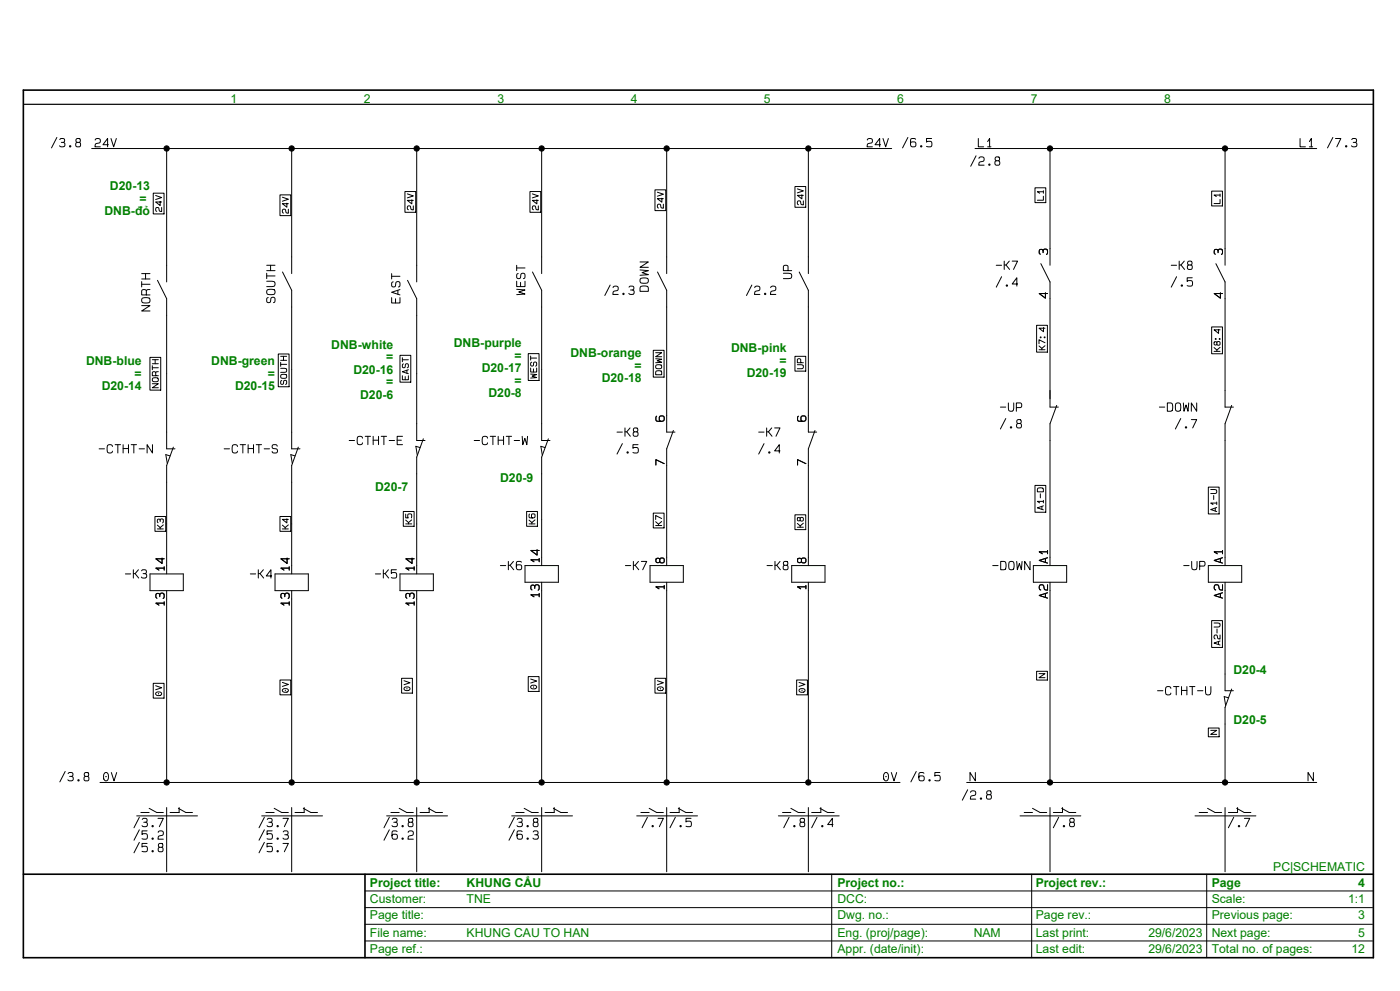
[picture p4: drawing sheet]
<svg xmlns="http://www.w3.org/2000/svg" width="420mm" height="297mm" viewBox="0 0 420 297" stroke-linecap="round" stroke-linejoin="round" font-family="sans-serif">
<path d="M7 27h405v260h-405zM7 262h405M109.5 262v25" fill="none" stroke="#000" stroke-width=".49"/>
<g fill="none" stroke="#000" stroke-width=".3">
<path d="M17.1 41.2l-1.6 3.1M17.9 41.8l.4-.3 1 .2-.1 .9-.8 .1M18.9 42.7l.6 .4-.3 .8a1.13 1.13 0 0 1-1.3-.2M23.2 42.7l-.4 .2v.9l.3 .2h.7l.3-.2 .1-.7-.5-.4M27.5 44.5h240M28.6 42a.8 .8 0 0 1 1.2-.4 .8 .8 0 0 1 0 1.2l-1 .3-.3 .9h1.6M32.5 43.4h-1.6l1.4-1.9v2.5M33.3 41.5l.8 2.5 .8-2.5M46 57.9h3.2v6.2h-3.2zM46.7 58.6l1.8 .6-1.8 .6M50 44.5v40M84 58.4h3.2v6.2h-3.2z"/>
<path d="M84.7 59.1l1.8 .6-1.8 .6M87.5 44.5v37.5M121.5 57.4h3.2v6.2h-3.2zM122.2 58.1l1.8 .6-1.8 .6M123.5 59.9v1.2l-1.3-1.1h1.8M125 44.5v40M159 57.4h3.2v6.2h-3.2zM159.7 58.1l1.8 .6-1.8 .6M161.1 59.9v1.2l-1.4-1.1h1.8M162.5 44.5v37.5M196.5 56.9h3.2v6.2h-3.2zM197.2 57.6l1.8 .6-1.8 .6"/>
<path d="M198.6 59.4v1.2l-1.4-1.1h1.8M200 44.5v37.5M238.5 55.9h3.2v6.2h-3.2zM239.2 56.6l1.8 .6-1.8 .6M240.6 58.4v1.2l-1.4-1.1h1.8M242.5 44.5v37.5M260.2 42a.8 .8 0 0 1 1.2-.4 .8 .8 0 0 1 .1 1.2l-1.1 .3-.3 .9h1.6M264.1 43.4h-1.6l1.4-1.9v2.5M264.9 41.5l.8 2.5 .8-2.5M272.4 41.2l-1.6 3.1M274.7 41.7l-.4-.2-1 .1a2.66 2.66 0 0 0 0 2.2l.4 .2 .9-.1 .2-.9-.5-.5-1 .1-.1 .4M279.5 41.5h-1.5v1.1l.4-.2h.7l.4 .2v1.2a1.22 1.22 0 0 1-1.5 .1"/>
<path d="M292.5 44.5h102.5M292.8 46.7l-1.6 3.1M293.5 41.5v2.5h1.6M293.7 47.5a.8 .8 0 0 1 1.2-.4 .8 .8 0 0 1 .1 1.2l-1.1 .3-.3 .9h1.6M296.3 42.4l.6-.9v2.5M296.3 44h1M298.9 48.2l-.4 .2v.9l.4 .2h.7l.3-.2v-.7l-.4-.4M310.5 56.3h3.2v4.4h-3.2zM313 58.8v1.2h-1.8M313 57.5h-1.8l.7 .4M313 57.2v.7M315 44.5v35"/>
<path d="M363.5 57.3h3.2v4.4h-3.2zM366 59.8v1.2h-1.8M366 58.5h-1.8l.7 .4M366 58.1v.8M367.5 44.5v35M390 41.5v2.5h1.6M392.8 42.4l.6-.9v2.5M392.8 44h1M399.9 41.2l-1.6 3.1M400.6 41.5h1.7l-1.3 2.5M405.5 41.8l.3-.3 1.1 .2-.1 .9-.8 .1M406.5 42.7l.6 .4-.3 .8a1.13 1.13 0 0 1-1.4-.2"/>
<path d="M48 60.4v1.2l-1.3-1.1h1.8M48.5 62.2v1.2l-.7-.2-.2-.8a.59 .59 0 0 0-.9 .1 .59 .59 0 0 0 .3 .9M80 79.5h2.5M81.2 79.5v1.6M86.1 60.9v1.2l-1.4-1.1h1.8M86.5 62.7v1.2l-.7-.2-.1-.8a.59 .59 0 0 0-1 .1 .59 .59 0 0 0 .3 .9M124 61.7v1.2l-.7-.2-.2-.8a.59 .59 0 0 0-.9 .1 .59 .59 0 0 0 .3 .9M155 79.5v1.6M161.5 61.7v1.2l-.7-.2-.1-.8a.59 .59 0 0 0-1 .1 .59 .59 0 0 0 .3 .9M192 78.5h2.5l-2.5 1.6h2.5M199 61.2v1.2l-.7-.2-.1-.8a.59 .59 0 0 0-1 .1 .59 .59 0 0 0 .3 .9M241 60.2v1.2l-.7-.2-.1-.8a.59 .59 0 0 0-1 .1 .59 .59 0 0 0 .3 .9"/>
<path d="M298.9 79.5h1.6M301.3 78.3v2.5M301.3 79.4h.5l1.1 1.4M302.8 78.3l-1 1.1M303.7 78.3h1.6l-1.2 2.5M312.3 79l2.7 5.5v37.5h2.5M312.9 75.7v-.8l-.9-.1-.2 1.1 .3 .3M312.9 75.2l.5-.5 .8 .2a1.13 1.13 0 0 1-.3 1.4M351.4 79.5h1.6M353.8 78.3v2.5M353.8 79.4h.5l1.1 1.4M355.3 78.3l-1 1.1"/>
<path d="M356.7 79.4l-.4 .3v.8l.3 .3h.7l.3-.3 .1-.6-.5-.5M364.8 79l2.7 5.5v37.5h2.5M365.4 75.7v-.8l-.9-.1-.2 1.1 .3 .3M365.4 75.2l.5-.5 .8 .2a1.13 1.13 0 0 1-.3 1.4M42.5 91.6h2.5l-2.5 1.6h2.5M42.5 84.4v1.6M42.5 85.2h2.5M42.5 83.6h2.5M42.5 82h2.5M42.7 89.3h1.8l.5 .5a.71 .71 0 0 1-.5 .9h-1.5a.85 .85 0 0 1-.3-1.4zM43.7 82v1.6M43.9 88.4l-.1-1.4-.4-.2-.7 .1-.2 .3v1.2h2.5"/>
<path d="M45 86.8l-.9 .1-.2 .3M47.2 84l2.8 5.5v45h2.5M80 84.3l2 .1 .5 .5a.71 .71 0 0 1-.5 .9l-2 .1M80 81.9v1.6M80 82.7h2.5M80 81.1h2.5M80.2 86.8h1.8l.5 .5a.71 .71 0 0 1-.5 .9h-1.5a.85 .85 0 0 1-.3-1.4zM80.5 89.2l-.5 .4 .1 .9 .4 .2 .6-.2 .4-1.3 .5-.1 .4 .2 .1 .9-.5 .5M84.8 81.5l2.7 5.5v47.5h2.5M117.5 89.2v1.6h2.5v-1.6M117.5 82v1.6M117.5 82.8h2.5"/>
<path d="M118 84.5l-.5 .4 .1 .9 .4 .2 .6-.2 .4-1.3 .5-.1 .4 .2 .1 .9-.5 .5M118.7 89.5v1.3M119.4 87v1.2M120 86.8l-2.5 .8 2.5 .8M122.3 84l2.7 5.5v42.5h2.5M155 86.7l2.5 .2-1.9 .6 1.9 .6-2.5 .2M155 84.3v1.6h2.5v-1.6M155 80.3h2.5M155.5 82l-.5 .4 .1 .9 .4 .2 .6-.2 .4-1.3 .5-.1 .4 .2 .1 .9-.5 .5M156.2 84.6v1.3M159.7 81.5l2.8 5.5v45h2.5M183 85.4l-1.6 3.2"/>
<path d="M183.9 86.2a.8 .8 0 0 1 1.2-.4 .8 .8 0 0 1 .1 1.3l-1.1 .2-.2 .9h1.6M188.7 86.1l.3-.4 1.1 .3-.1 .8-.8 .1M189.7 86.9l.5 .5-.2 .8a1.13 1.13 0 0 1-1.4-.3M192 80.9l2.5 .2-1.9 .6 1.9 .6-2.5 .2M192.2 85.9h2.1l.2 .4v1h-2.5v-1zM192.2 83.4h1.8l.5 .5a.71 .71 0 0 1-.5 .9h-1.5a.85 .85 0 0 1-.3-1.4zM197.3 81.5l2.7 5.5v42.5h2.5M225.6 85.4l-1.7 3.2M226.4 86.2a.8 .8 0 0 1 1.2-.4 .8 .8 0 0 1 .1 1.3l-1.1 .2-.2 .9h1.6M231.2 86.2a.8 .8 0 0 1 1.2-.4 .8 .8 0 0 1 .1 1.3l-1.1 .2-.3 .9h1.6M235 81.9l2 .1 .5 .5a.71 .71 0 0 1-.5 .9l-2 .1M236.4 81.1l-.1-1.4-.4-.2-.7 .1-.2 .3v1.2h2.5"/>
<path d="M239.8 81.5l2.7 5.5v42.5h2.5M300.5 82.9l-1.6 3.2M305.3 85.1h-1.6l1.4-1.9v2.5M311 97.5h3.2v8h-3.2zM313.1 98.2v1.2l-1.4-1h1.8M313.6 87.8v1.6l-1.8-1.4h2.5M353 82.9l-1.6 3.2M357.7 83.2h-1.5v1.1l.4-.2h.7l.4 .2v1.2a1.22 1.22 0 0 1-1.5 .1M363.5 98h3.2v8h-3.2zM365.6 98.7v1.2l-1.4-1.1h1.8M366.1 87.8v1.6l-1.8-1.4h2.5M45 107.1h3.2v9.8h-3.2z"/>
<path d="M45.7 115h1.8l-1.8 1.2h1.8M45.7 109.6v1.2M45.7 110.2h1.8M45.7 109h1.8M45.7 107.8h1.8M45.9 113.3a.96 .96 0 0 1 1-.2 .96 .96 0 0 1 .6 .9 1.1 1.1 0 0 1-1.8 0zM46.5 107.8v1.2M46.7 112.6v-1.1h-.9l-.1 1.1h1.8M47.5 111.4l-.6 .1-.2 .2M83.5 106.1h3.2v9.8h-3.2zM84.2 110.4h1.1a.61 .61 0 0 1 .7 .6 .61 .61 0 0 1-.7 .6h-1.1M84.2 108.6v1.2"/>
<path d="M84.2 109.2h1.8M84.2 108h1.8M84.2 106.8h1.8M84.4 112.3a.96 .96 0 0 1 1-.2 .96 .96 0 0 1 .6 .8 1.1 1.1 0 0 1-1.8 0zM84.5 114l-.3 .3v.6l.3 .3 .5-.2 .3-1 .6 .1 .1 .7-.3 .4M85 106.8v1.2M120 106.5h3.2v8h-3.2zM120.7 112.6v1.2h1.8v-1.2M120.7 107.2v1.2M120.7 107.8h1.8M121.1 109.1l-.4 .3v.5l.4 .3 .4-.1 .3-1 .6 .1 .1 .7-.3 .3M121.6 112.9v.9"/>
<path d="M122.1 111v.9M122.5 110.8l-1.8 .6 1.8 .6M158.5 106h3.2v8h-3.2zM159.2 112.1l1.8 .1-1.4 .5 1.4 .5-1.8 .1M159.2 110.3v1.2h1.8v-1.2M159.2 106.7v1.2M159.2 107.3h1.8M159.5 108.6l-.3 .3v.5l.3 .3 .5-.1 .3-1h.6l.1 .7-.3 .4M160 110.6v.9M196 105h3.2v8h-3.2zM196.7 107.5l1.8 .2-1.4 .4 1.4 .5-1.8 .1M196.7 105.7h1.8l-1.8 1.2h1.8"/>
<path d="M196.9 111.2h1.4l.2 1.1h-1.8zM196.9 109.4a.96 .96 0 0 1 1-.2 .96 .96 0 0 1 .6 .9 1.1 1.1 0 0 1-1.8 0zM238.5 106.8h3.2v4.4h-3.2zM239.2 109.3h1.1a.61 .61 0 0 1 .7 .6 .61 .61 0 0 1-.7 .6h-1.1M240.2 108.7v-1h-.9l-.1 1h1.8M311.7 104.8h1.8M311.7 103.7l.8 .7M313.5 103.6l-1 .8v.4M313.5 102.7l-1.8-.9v1.2M364.2 105.3h1.8M364.2 104.2l.9 .7M365.1 102.7l.3-.3h.4l.2 .3-.2 .7h-.6l-.1-.3"/>
<path d="M366 104.1l-.9 .8v.4M29.7 134.5h1.6M33.7 133.8a.83 .83 0 0 0-.9-.5 .83 .83 0 0 0-.7 .9v.6a.83 .83 0 0 0 .7 1 .83 .83 0 0 0 .9-.6M34.5 133.3h1.7M35.3 133.3v2.5M36.9 133.3v2.5M36.9 134.4h1.6M38.5 133.3v2.5M39.3 133.3h1.7M40.2 133.3v2.5M41.7 134.5h1.6M45.7 133.3v2.5l-1.6-2.5v2.5"/>
<path d="M51 136.6l-1.3-.4 .5 2.7M52 134l-2 5.5v32.5M67.2 134.5h1.7M71.2 133.8a.83 .83 0 0 0-.9-.5 .83 .83 0 0 0-.7 .9v.6a.83 .83 0 0 0 .7 1 .83 .83 0 0 0 .9-.6M72.1 133.3h1.6M72.9 133.3v2.5M74.4 133.3v2.5M74.4 134.4h1.7M76.1 133.3v2.5M76.9 133.3h1.6M77.7 133.3v2.5M79.2 134.5h1.7"/>
<path d="M83.2 133.7l-.4-.4-1 .1-.2 .3 .2 .7 1.4 .3v.6l-.2 .4-.9 .1-.5-.5M88.5 136.6l-1.3-.4 .5 2.7M89.5 134l-2 5.5v32.5M104.8 132h1.6M108.8 131.3a.83 .83 0 0 0-1-.5 .83 .83 0 0 0-.7 .9v.6a.83 .83 0 0 0 .7 1 .83 .83 0 0 0 1-.6M109.6 130.8h1.6M110.4 130.8v2.5M112 130.8v2.5M112 131.9h1.6M113.6 130.8v2.5M114.4 130.8h1.6M115.2 130.8v2.5"/>
<path d="M116.8 132h1.6M119.1 131.9h1.3M120.8 130.8h-1.7v2.5h1.7M126 134.1l-1.2-.3 .4 2.6M127 131.5l-2 5.5v35M142.3 132h1.6M146.3 131.3a.83 .83 0 0 0-1-.5 .83 .83 0 0 0-.6 .9v.6a.83 .83 0 0 0 .6 1 .83 .83 0 0 0 1-.6M147.1 130.8h1.6M147.9 130.8v2.5M149.5 130.8v2.5M149.5 131.9h1.6M151.1 130.8v2.5"/>
<path d="M151.9 130.8h1.6M152.7 130.8v2.5M154.3 132h1.6M156.7 130.8l.1 2.5 .7-1.9 .6 1.9 .2-2.5M163.5 134.1l-1.2-.3 .4 2.6M164.5 131.5l-2 5.5v32.5M185.1 129.5h1.6M186.7 132.9l-1.6 3.2M187.5 128.2v2.5M187.5 129.4h.5l1.1 1.3M189 128.2l-1 1.2M190.4 129.4l-.4 .2v.9l.4 .2h.6l.3-.2 .1-.6-.5-.5"/>
<path d="M191.4 133.3h-1.5v1.1l.5-.3h.6l.4 .3v1.1a1.22 1.22 0 0 1-1.5 .1M197 124.7l-.2 .4v1a2.66 2.66 0 0 0 2.2 0l.3-.4-.1-.8-1-.2-.4 .4 .1 1 .3 .2M199.3 139l-2.5-1.2v1.6M202 129l-2 5.5v35M227.6 129.5h1.6M229.2 132.9l-1.6 3.2M230 128.2v2.5M230 129.4h.5l1.1 1.3M231.5 128.2l-1 1.2M232.4 128.2h1.6l-1.2 2.5M234 135.1h-1.6l1.4-1.8v2.5M239.5 124.7l-.2 .4 .1 1a2.66 2.66 0 0 0 2.1 0l.3-.4-.1-.8-1-.2-.4 .4 .1 1 .3 .2"/>
<path d="M241.8 139l-2.5-1.2v1.6M244.5 129l-2 5.5v35M300.1 122h1.6M301.7 125.4l-1.6 3.2M302.5 120.8l.1 2a.79 .79 0 0 0 .7 .5 .79 .79 0 0 0 .7-.5l.1-2M304.9 122.2l1.4-.1 .2-.4-.1-.7-.3-.2h-1.2v2.5M305.4 126.9l-.4 .2v.9l.4 .2h.6l.4-.2v-.6l-.4-.5M317 121.5l-2 5.5v42.5M347.8 122h1.6M350.2 120.8h1l.5 .2 .1 1.3-.3 .9-1.3 .1zM352.7 121l.5-.2 .9 .2v1.8l-.5 .5a.71 .71 0 0 1-.9-.5zM354.2 125.4l-1.6 3.2"/>
<path d="M355 120.8l.2 2.5 .6-1.9 .6 1.9 .2-2.5M357.4 125.8h1.6l-1.2 2.4M359 120.8v2.5l-1.6-2.5v2.5M369.5 121.5l-2 5.5v42.5M46.5 154.8h3.2v4.4h-3.2zM47.2 158.5h1.8M47.2 157.4l.8 .7M48 156.3v-.6l-.6-.1-.2 .8 .2 .3M48 155.9l.2-.3h.6l.2 .7-.2 .4M49 157.3l-1 .8v.4M84 154.8h3.2v4.4h-3.2zM84.7 158.5h1.8"/>
<path d="M84.7 157.4l.9 .7M86.1 155.5v1.2l-1.4-1h1.8M86.5 157.3l-.9 .8v.4M121 153.3h3.2v4.4h-3.2zM121.7 157h1.8M121.7 155.9l.9 .7M121.7 154.1v1.1h.8l-.2-.8 .4-.4 .7 .2v1M123.5 155.8l-.9 .8v.4M158 153.3h3.2v4.4h-3.2zM158.7 157h1.8M158.7 155.9l.9 .7M158.9 154.1l-.2 .8 .5 .3 1.2-.2v-.8h-.9v.9l.3 .1"/>
<path d="M160.5 155.8l-.9 .8v.4M196 153.8h3.2v4.4h-3.2zM196.7 157.5h1.8M196.7 156.4l.8 .7M198.5 156.3l-1 .8v.4M198.5 155.4l-1.8-.9v1.2M238.5 154.3h3.2v4.4h-3.2zM239.2 158h1.8M239.2 156.9l.9 .7M240.1 155.4l.1-.3h.6l.2 .8-.6 .3-.3-.4M241 156.8l-.9 .8v.4M310.5 145.5h3.2v8h-3.2z"/>
<path d="M311.4 146.3h1.4l.2 1.1h-1.8zM312.1 148v1.2M312.6 151.7v1M313 151.6l-1.8 .6 1.8 .6M313 150.3h-1.8l.7 .4M313 149.9v.8M362.5 146h3.2v8h-3.2zM363.2 146.7h1.1a.61 .61 0 0 1 .7 .6 .61 .61 0 0 1-.7 .6h-1.1M364.1 148.5v1.2M364.6 152.3v.9M365 152.1l-1.8 .6 1.8 .6M365 150.8h-1.8l.7 .4"/>
<path d="M365 150.5v.7M37.6 172h1.6M40 170.8v2.4M40 171.9h.5l1.1 1.3M41.5 170.8l-1 1.1M42.5 171.1l.3-.3 1.1 .2-.2 .9h-.8M43.5 171.9l.5 .5-.3 .8a1.13 1.13 0 0 1-1.3-.3M45 172h10v5h-10zM47.9 178.8v-.8l-.9-.1-.2 1.1 .3 .3M47.9 178.3l.5-.5 .8 .2a1.13 1.13 0 0 1-.3 1.4M48.6 167.3v1.6l-1.8-1.4h2.5M49.3 170.3h-2.5l.9 .6"/>
<path d="M49.3 169.9v1M50 177v57.5M75.1 172h1.6M77.5 170.8v2.4M77.5 171.9h.5l1.1 1.3M79 170.8l-1 1.1M81.5 172.6h-1.6l1.4-1.8v2.4M82.5 172h10v5h-10zM85.4 178.8v-.8l-.9-.1-.2 1.1 .3 .3M85.4 178.3l.5-.5 .8 .2a1.13 1.13 0 0 1-.3 1.4M86.1 167.3v1.6l-1.8-1.4h2.5M86.8 170.3h-2.5l.9 .6"/>
<path d="M86.8 169.9v1M87.5 177v57.5M112.6 172h1.6M115 170.8v2.4M115 171.9h.5l1.1 1.3M116.5 170.8l-1 1.1M118.9 170.8h-1.5v1.1l.5-.3h.6l.4 .3v1.1a1.22 1.22 0 0 1-1.5 .1M120 172h10v5h-10zM122.9 178.8v-.8l-.9-.1-.2 1.1 .3 .3M122.9 178.3l.5-.5 .8 .2a1.13 1.13 0 0 1-.3 1.4M123.6 167.3v1.6l-1.8-1.4h2.4M124.2 170.3h-2.4l.9 .6"/>
<path d="M124.2 169.9v1M125 177v57.5M150.1 169.5h1.6M152.5 168.3v2.5M152.5 169.4h.5l1.1 1.4M154 168.3l-1 1.1M156.4 168.5l-.4-.2h-.9a2.66 2.66 0 0 0-.1 2.2l.4 .3 .9-.1 .2-1-.5-.4-.9 .1-.2 .3M157.5 169.5h10v5h-10zM160.4 176.3v-.8l-.9-.1-.2 1.1 .3 .3M160.4 175.8l.5-.5 .8 .2a1.13 1.13 0 0 1-.3 1.4M161.1 164.8v1.6l-1.8-1.4h2.5M161.8 167.8h-2.5l.9 .6"/>
<path d="M161.8 167.4v1M161.8 178.3h-2.5l.9 .6M161.8 177.9v1M162.5 174.5v60M187.6 169.5h1.6M190 168.3v2.5M190 169.4h.5l1.1 1.4M191.5 168.3l-1 1.1M192.4 168.3h1.6l-1.2 2.5M195 169.5h10v5h-10zM197.9 167.7l.5-.5 .6 .1 .3 .3v.7l-.3 .3h-.8l-.3-.4M199.3 175.9h-2.5l.9 .6"/>
<path d="M199.3 175.5v1M200 174.5v60M230.1 169.5h1.6M232.5 168.3v2.5M232.5 169.4h.5l1.1 1.4M234 168.3l-1 1.1M235.4 169.4l-.4 .3v.8l.4 .3h.6l.3-.3 .1-.6-.5-.5M237.5 169.5h10v5h-10zM240.4 167.7l.5-.5 .6 .1 .3 .3v.7l-.3 .3h-.8l-.3-.4M241.8 175.9h-2.5l.9 .6M241.8 175.5v1M242.5 174.5v60"/>
<path d="M297.8 169.5h1.6M300.2 168.3h1l.5 .2 .1 1.3-.3 .9-1.3 .1zM302.7 168.5l.5-.2 .9 .2v1.8l-.5 .5a.71 .71 0 0 1-.9-.5zM305 168.3l.2 2.5 .6-1.9 .6 1.9 .2-2.5M309 168.3v2.5l-1.6-2.5v2.5M310 169.5h10v5h-10zM313.6 167.4v1.2M313.6 177.9v1.2M314.3 167.2l-2.5 .8 2.5 .8M314.3 165.4h-2.5l.9 .6M314.3 165v1M314.3 177.7l-2.5 .8 2.5 .8"/>
<path d="M314.3 175.3v1.6l-1-.3-.4-1.3a.82 .82 0 0 0-1.1 .4 .82 .82 0 0 0 .4 1.1M315 174.5v60M355.1 169.5h1.6M357.5 168.3l.1 2a.79 .79 0 0 0 .7 .5 .79 .79 0 0 0 .7-.5l.1-2M359.9 169.7l1.4-.1 .2-.4-.1-.7-.3-.2h-1.2v2.5M362.5 169.5h10v5h-10zM366.1 167.4v1.2M366.1 177.9v1.2M366.8 167.2l-2.5 .8 2.5 .8M366.8 165.4h-2.5l.9 .6M366.8 165v1M366.8 177.7l-2.5 .8 2.5 .8"/>
<path d="M366.8 175.3v1.6l-1-.3-.4-1.3a.82 .82 0 0 0-1.1 .4 .82 .82 0 0 0 .4 1.1M367.5 174.5v32.5h2.5M49.3 180.8h-2.5l.9 .6M49.3 180.4v1M86.8 180.8h-2.5l.9 .6M86.8 180.4v1M124.2 180.8h-2.4l.9 .6M124.2 180.4v1M363.5 186h3.2v8h-3.2zM364.2 186.7h1.1a.61 .61 0 0 1 .7 .6 .61 .61 0 0 1-.7 .6h-1.1M365.1 188.5v1.2M365.6 192.3v.9"/>
<path d="M366 192.1l-1.8 .6 1.8 .6M366 190.3v1.2l-.7-.2-.1-.8a.59 .59 0 0 0-1 .1 .59 .59 0 0 0 .4 .9M46 204.8h3.2v4.4h-3.2zM46.7 205.5l1.8 .6-1.8 .6M46.8 207.7a.9 .9 0 0 1 1-.4 .9 .9 0 0 1 .6 .9 .9 .9 0 0 1-1 .4 .9 .9 0 0 1-.6-.9zM47.6 207.8v.2M84 203.8h3.2v4.4h-3.2zM84.7 204.5l1.8 .6-1.8 .6M84.8 206.7a.9 .9 0 0 1 1-.4 .9 .9 0 0 1 .6 .9 .9 .9 0 0 1-1 .4 .9 .9 0 0 1-.6-.9zM85.6 206.8v.2M120.5 203.3h3.2v4.4h-3.2zM121.2 204l1.8 .6-1.8 .6"/>
<path d="M121.3 206.2a.9 .9 0 0 1 1-.4 .9 .9 0 0 1 .6 .9 .9 .9 0 0 1-1 .4 .9 .9 0 0 1-.6-.9zM122.1 206.3v.2M158.5 202.8h3.2v4.4h-3.2zM159.2 203.5l1.8 .6-1.8 .6M159.3 205.7a.9 .9 0 0 1 1-.5 .9 .9 0 0 1 .6 .9 .9 .9 0 0 1-1 .5 .9 .9 0 0 1-.6-.9zM160.1 205.8v.2M196.5 203.3h3.2v4.4h-3.2zM197.2 204l1.8 .6-1.8 .6M197.3 206.2a.9 .9 0 0 1 1-.4 .9 .9 0 0 1 .6 .9 .9 .9 0 0 1-1 .4 .9 .9 0 0 1-.6-.9zM198.1 206.3v.2M239 203.8h3.2v4.4h-3.2zM239.7 204.5l1.8 .6-1.8 .6"/>
<path d="M239.8 206.7a.9 .9 0 0 1 1-.4 .9 .9 0 0 1 .6 .9 .9 .9 0 0 1-1 .4 .9 .9 0 0 1-.6-.9zM240.6 206.8v.2M311 201.2h3.2v2.6h-3.2zM311.7 201.9h1.8l-1.8 1.2h1.8M347.3 207h1.6M351.3 206.3a.83 .83 0 0 0-1-.5 .83 .83 0 0 0-.6 .9v.6a.83 .83 0 0 0 .6 1 .83 .83 0 0 0 1-.6M352.1 205.8h1.6M352.9 205.8v2.5M354.5 205.8v2.5M354.5 206.9h1.6M356.1 205.8v2.5M356.9 205.8h1.6"/>
<path d="M357.7 205.8v2.5M359.3 207h1.6M361.7 205.8v2a.79 .79 0 0 0 .7 .5 .79 .79 0 0 0 .8-.5l.1-2M362.5 218.2h3.2v2.6h-3.2zM363.2 218.9h1.8l-1.8 1.2h1.8M368.5 209.1l-1.2-.3 .4 2.6M369.5 206.5l-2 5.5v22.5M19.6 231.2l-1.7 3.1M20.4 231.8l.4-.3 1 .3-.1 .8-.8 .1M21.4 232.7l.6 .5-.3 .7a1.13 1.13 0 0 1-1.3-.2M25.7 232.7l-.4 .2v.9l.3 .2h.7l.3-.2 .1-.6-.5-.5M30 234.5h240"/>
<path d="M31.5 231.6l.2-.1a1.35 1.35 0 0 1 1 1.1 1.35 1.35 0 0 1-.5 1.3l-.3 .1a1.35 1.35 0 0 1-1-1 1.35 1.35 0 0 1 .6-1.4zM31.7 232.8h.2M33.4 231.5l.8 2.5 .8-2.5M265.5 231.6l.2-.1a1.35 1.35 0 0 1 1 1.1 1.35 1.35 0 0 1-.6 1.3l-.2 .1a1.35 1.35 0 0 1-1-1 1.35 1.35 0 0 1 .6-1.4zM265.7 232.8h.2M267.4 231.5l.8 2.5 .8-2.5M274.9 231.2l-1.6 3.1M277.2 231.8l-.4-.3-1 .1a2.66 2.66 0 0 0 0 2.2l.4 .2 .9-.1 .2-.9-.5-.5-1 .1-.1 .4M282 231.5h-1.5v1.1l.4-.2h.7l.4 .2v1.2a1.22 1.22 0 0 1-1.5 .1M290 234.5h105M290.3 236.7l-1.6 3.1M291.2 237.5a.8 .8 0 0 1 1.2-.5 .8 .8 0 0 1 0 1.3l-1 .3-.3 .9h1.6"/>
<path d="M292.6 231.5v2.5l-1.6-2.5v2.5M296.4 238.2l-.4 .2v.9l.4 .2h.6l.3-.2 .1-.7-.5-.4M394 231.5v2.5l-1.6-2.5v2.5M41 244.5h18.2M41.8 244.9l-1.6 3.2M41.8 248.7l-1.6 3.1M41.8 252.5l-1.6 3.1M42.2 243.5h2.5M42.7 245.6l.3-.3 1.1 .2-.2 .9h-.8M43.7 246.4l.5 .5-.3 .8a1.13 1.13 0 0 1-1.3-.3M44.1 249h-1.5v1.1l.5-.2h.7l.3 .2v1.2a1.22 1.22 0 0 1-1.5 .1M44.1 252.8h-1.5v1.1l.5-.3h.7l.3 .3v1.1a1.22 1.22 0 0 1-1.5 .1"/>
<path d="M44.7 242.3l2.3 1.2h2M47.4 245.3h1.6l-1.2 2.5M47.5 249.5a.8 .8 0 0 1 1.2-.4 .8 .8 0 0 1 0 1.2l-1 .3-.3 .9h1.6M47.9 253.9l-.4 .3v.8l.4 .3h.6l.4-.3v-.6l-.4-.5M50 242v19.3M53.5 242.3l2.3 1.2h1.9M53.7 242v1.5h-2.7M78.5 244.5h18.3M79.3 244.9l-1.6 3.2M79.3 248.7l-1.6 3.1M79.3 252.5l-1.6 3.1M79.8 243.5h2.5"/>
<path d="M80.2 245.6l.3-.3 1.1 .2-.2 .9h-.8M81.2 246.4l.5 .5-.3 .8a1.13 1.13 0 0 1-1.3-.3M81.6 249h-1.5v1.1l.5-.2h.7l.3 .2v1.2a1.22 1.22 0 0 1-1.5 .1M81.6 252.8h-1.5v1.1l.5-.3h.7l.3 .3v1.1a1.22 1.22 0 0 1-1.5 .1M82.3 242.3l2.2 1.2h2M84.9 245.3h1.6l-1.2 2.5M84.9 252.8h1.6l-1.2 2.5M85 249.3l.3-.3 1.1 .2-.2 .9-.8 .1M86 250.2l.5 .4-.3 .8a1.13 1.13 0 0 1-1.3-.2M87.5 242v19.3M91 242.3l2.3 1.2h1.9M91.2 242v1.5h-2.7"/>
<path d="M116 244.5h18.3M116.8 244.9l-1.6 3.2M116.8 248.7l-1.6 3.1M117.3 243.5h2.5M117.7 245.6l.3-.3 1.1 .2-.2 .9h-.8M118.7 246.4l.5 .5-.3 .8a1.13 1.13 0 0 1-1.3-.3M119.1 249.2l-.4-.2-.9 .1a2.66 2.66 0 0 0-.1 2.2l.4 .2 .9-.1 .2-.9-.5-.5-.9 .1-.2 .4M119.8 242.3l2.2 1.2h2M122.4 249.5a.8 .8 0 0 1 1.3-.4 .8 .8 0 0 1 0 1.2l-1 .3-.3 .9h1.6M122.9 246.4l-.4 .3v.8l.4 .3h.6l.3-.3 .1-.6-.5-.5M125 242v19.3M128.5 242.3l2.2 1.2h2.1"/>
<path d="M128.8 242v1.5h-2.8M153.5 244.5h18.2M154.3 244.9l-1.6 3.2M154.3 248.7l-1.6 3.1M154.7 243.5h2.5M155.2 245.6l.3-.3 1.1 .2-.2 .9h-.8M156.2 246.4l.5 .5-.3 .8a1.13 1.13 0 0 1-1.3-.3M156.6 249.2l-.3-.2-1 .1a2.66 2.66 0 0 0-.1 2.2l.4 .2 .9-.1 .2-.9-.4-.5-1 .1-.2 .4M157.2 242.3l2.3 1.2h2M160 249.3l.3-.3 1.1 .2-.2 .9-.8 .1M160.4 246.4l-.4 .3v.8l.4 .3h.6l.4-.3v-.6l-.4-.5M161 250.2l.5 .4-.3 .8a1.13 1.13 0 0 1-1.3-.2"/>
<path d="M162.5 242v19.3M166 242.3l2.3 1.2h2M166.3 242v1.5h-2.8M191 244.5h18.3M192.3 243.5h2.5M194.2 244.9l-1.6 3.2M194.8 242.3l2.2 1.2h2M197.4 245.3h1.6l-1.2 2.5M200 242v19.3M202.6 244.9l-1.6 3.2M203.5 242.3l2.3 1.2h2M203.8 242v1.5h-2.8"/>
<path d="M207.3 245.3h-1.5v1.1l.5-.3h.6l.4 .3v1.1a1.22 1.22 0 0 1-1.5 .1M233.5 244.5h18.3M234.8 243.5h2.5M236.7 244.9l-1.6 3.2M237.3 242.3l2.2 1.2h2M240.4 246.4l-.4 .3v.8l.4 .3h.6l.4-.3v-.6l-.4-.5M242.5 242v19.3M245.1 244.9l-1.6 3.2M246 242.3l2.3 1.2h2M246.3 242v1.5h-2.8M249.9 247.1h-1.6l1.4-1.8v2.5M306 244.5h18.3"/>
<path d="M307.3 243.5h2.5M309.8 242.3l2.2 1.2h2M315 242v19.3M317.6 244.9l-1.6 3.2M318.5 242.3l2.3 1.2h1.9M318.7 242v1.5h-2.7M321.3 246.4l-.4 .3v.8l.4 .3h.6l.4-.3v-.6l-.4-.5M358.5 244.5h18.3M359.7 243.5h2.6M362.3 242.3l2.2 1.2h2M367.5 242v19.3M370.1 244.9l-1.6 3.2"/>
<path d="M371 242.3l2.3 1.2h2M371.3 242v1.5h-2.8M373.3 245.3h1.6l-1.2 2.5M109.5 272h302.3M109.5 277h302.3M109.5 267h302.5M249.5 262v25M309.5 262v25M362 262v25M109.5 282h302.3"/>
<circle cx="21.1" cy="43.8" r=".2"/>
<circle cx="23.5" cy="42.1" r=".69"/>
<circle cx="50" cy="44.5" r=".79"/>
<circle cx="87.5" cy="44.5" r=".79"/>
<circle cx="125" cy="44.5" r=".79"/>
<circle cx="162.5" cy="44.5" r=".79"/>
<circle cx="200" cy="44.5" r=".79"/>
<circle cx="242.5" cy="44.5" r=".79"/>
<circle cx="276.4" cy="43.8" r=".2"/>
<circle cx="296.8" cy="49.4" r=".2"/>
<circle cx="299.2" cy="47.6" r=".69"/>
<circle cx="315" cy="44.5" r=".79"/>
<circle cx="367.5" cy="44.5" r=".79"/>
<circle cx="403.8" cy="43.8" r=".2"/>
<circle cx="357" cy="78.8" r=".69"/>
<circle cx="187" cy="88.1" r=".2"/>
<circle cx="229.5" cy="88.1" r=".2"/>
<circle cx="302.1" cy="85.6" r=".2"/>
<circle cx="354.6" cy="85.6" r=".2"/>
<circle cx="312.2" cy="101.1" r=".14"/>
<circle cx="313.4" cy="101.1" r=".14"/>
<circle cx="364.6" cy="102.9" r=".5"/>
<circle cx="364.7" cy="101.6" r=".14"/>
<circle cx="365.9" cy="101.6" r=".14"/>
<circle cx="188.3" cy="135.6" r=".2"/>
<circle cx="190.7" cy="128.8" r=".69"/>
<circle cx="230.8" cy="135.6" r=".2"/>
<circle cx="303.3" cy="128.1" r=".2"/>
<circle cx="305.7" cy="126.3" r=".69"/>
<circle cx="355.8" cy="128.1" r=".2"/>
<circle cx="239.6" cy="155.6" r=".5"/>
<circle cx="197.4" cy="168" r=".69"/>
<circle cx="235.7" cy="168.8" r=".69"/>
<circle cx="239.9" cy="168" r=".69"/>
<circle cx="23.5" cy="233.9" r=".2"/>
<circle cx="26" cy="232.1" r=".69"/>
<circle cx="50" cy="234.5" r=".79"/>
<circle cx="87.5" cy="234.5" r=".79"/>
<circle cx="125" cy="234.5" r=".79"/>
<circle cx="162.5" cy="234.5" r=".79"/>
<circle cx="200" cy="234.5" r=".79"/>
<circle cx="242.5" cy="234.5" r=".79"/>
<circle cx="278.9" cy="233.9" r=".2"/>
<circle cx="294.3" cy="239.3" r=".2"/>
<circle cx="296.7" cy="237.6" r=".69"/>
<circle cx="315" cy="234.5" r=".79"/>
<circle cx="367.5" cy="234.5" r=".79"/>
<circle cx="45.8" cy="251.3" r=".2"/>
<circle cx="45.8" cy="255.1" r=".2"/>
<circle cx="45.8" cy="247.6" r=".2"/>
<circle cx="48.2" cy="253.4" r=".69"/>
<circle cx="83.3" cy="251.3" r=".2"/>
<circle cx="83.3" cy="255.1" r=".2"/>
<circle cx="83.3" cy="247.6" r=".2"/>
<circle cx="120.8" cy="251.3" r=".2"/>
<circle cx="120.8" cy="247.6" r=".2"/>
<circle cx="123.2" cy="245.9" r=".69"/>
<circle cx="158.3" cy="251.3" r=".2"/>
<circle cx="158.3" cy="247.6" r=".2"/>
<circle cx="160.7" cy="245.9" r=".69"/>
<circle cx="195.8" cy="247.6" r=".2"/>
<circle cx="204.2" cy="247.6" r=".2"/>
<circle cx="238.3" cy="247.6" r=".2"/>
<circle cx="240.7" cy="245.9" r=".69"/>
<circle cx="246.7" cy="247.6" r=".2"/>
<circle cx="319.2" cy="247.6" r=".2"/>
<circle cx="321.6" cy="245.9" r=".69"/>
<circle cx="371.7" cy="247.6" r=".2"/>
</g>
<path d="M7.3 31.3h404.7" fill="none" stroke="#000" stroke-width=".36"/>
<g fill="#000">
<circle cx="50" cy="44.5" r=".79"/>
<circle cx="87.5" cy="44.5" r=".79"/>
<circle cx="125" cy="44.5" r=".79"/>
<circle cx="162.5" cy="44.5" r=".79"/>
<circle cx="200" cy="44.5" r=".79"/>
<circle cx="242.5" cy="44.5" r=".79"/>
<circle cx="315" cy="44.5" r=".79"/>
<circle cx="367.5" cy="44.5" r=".79"/>
<circle cx="50" cy="234.5" r=".79"/>
<circle cx="87.5" cy="234.5" r=".79"/>
<circle cx="125" cy="234.5" r=".79"/>
<circle cx="162.5" cy="234.5" r=".79"/>
<circle cx="200" cy="234.5" r=".79"/>
<circle cx="242.5" cy="234.5" r=".79"/>
<circle cx="315" cy="234.5" r=".79"/>
<circle cx="367.5" cy="234.5" r=".79"/>
</g>
<g font-size="3.7" fill="#008000">
<text x="69.2" y="30.8">1</text>
<text x="109.2" y="30.8">2</text>
<text x="149.2" y="30.8">3</text>
<text x="189.2" y="30.8">4</text>
<text x="229.2" y="30.8">5</text>
<text x="269.2" y="30.8">6</text>
<text x="309.2" y="30.8">7</text>
<text x="349.2" y="30.8">8</text>
<text x="33" y="57">D20-13</text>
<text x="31.3" y="64.5">DNB-đỏ</text>
<text x="41.8" y="60.7">=</text>
<text x="99.4" y="104.5">DNB-white</text>
<text x="136.1" y="104">DNB-purple</text>
<text x="154.4" y="107.8">=</text>
<text x="171.1" y="107">DNB-orange</text>
<text x="219.3" y="105.5">DNB-pink</text>
<text x="25.8" y="109.5">DNB-blue</text>
<text x="40.4" y="113.3">=</text>
<text x="63.4" y="109.5">DNB-green</text>
<text x="80.4" y="113.3">=</text>
<text x="106" y="112">D20-16</text>
<text x="115.9" y="108.2">=</text>
<text x="144.5" y="111.5">D20-17</text>
<text x="190.4" y="110.7">=</text>
<text x="224" y="113">D20-19</text>
<text x="233.9" y="109.3">=</text>
<text x="30.5" y="117">D20-14</text>
<text x="70.5" y="117">D20-15</text>
<text x="108" y="119.5">D20-6</text>
<text x="115.9" y="115.8">=</text>
<text x="146.5" y="119">D20-8</text>
<text x="154.4" y="115.3">=</text>
<text x="180.5" y="114.5">D20-18</text>
<text x="112.5" y="147">D20-7</text>
<text x="150" y="144.5">D20-9</text>
<text x="370" y="202">D20-4</text>
<text x="370" y="217">D20-5</text>
<text x="382" y="261">PC|SCHEMATIC</text>
<text x="111" y="265.8">Project title:</text>
<text x="140" y="265.8">KHUNG CẨU</text>
<text x="251.2" y="265.8">Project no.:</text>
<text x="310.7" y="265.8">Project rev.:</text>
<text x="363.5" y="265.8">Page</text>
<text x="407.5" y="265.8">4</text>
<text x="111" y="270.8">Customer:</text>
<text x="111" y="275.5">Page title:</text>
<text x="140" y="270.8">TNE</text>
<text x="251.2" y="275.5">Dwg. no.:</text>
<text x="251.2" y="270.8">DCC:</text>
<text x="310.7" y="275.5">Page rev.:</text>
<text x="363.5" y="275.5">Previous page:</text>
<text x="363.5" y="270.8">Scale:</text>
<text x="404.4" y="270.8">1:1</text>
<text x="407.5" y="275.5">3</text>
<text x="111" y="280.8">File name:</text>
<text x="140" y="280.8">KHUNG CAU TO HAN</text>
<text x="251.2" y="280.8">Eng. (proj/page):</text>
<text x="292.1" y="280.8">NAM</text>
<text x="310.7" y="280.8">Last print:</text>
<text x="344.5" y="280.8">29/6/2023</text>
<text x="363.5" y="280.8">Next page:</text>
<text x="407.5" y="280.8">5</text>
<text x="111" y="285.5">Page ref.:</text>
<text x="251.2" y="285.5">Appr. (date/init):</text>
<text x="310.7" y="285.5">Last edit:</text>
<text x="344.5" y="285.5">29/6/2023</text>
<text x="363.5" y="285.5">Total no. of pages:</text>
<text x="405.4" y="285.5">12</text>
</g>
</svg>
